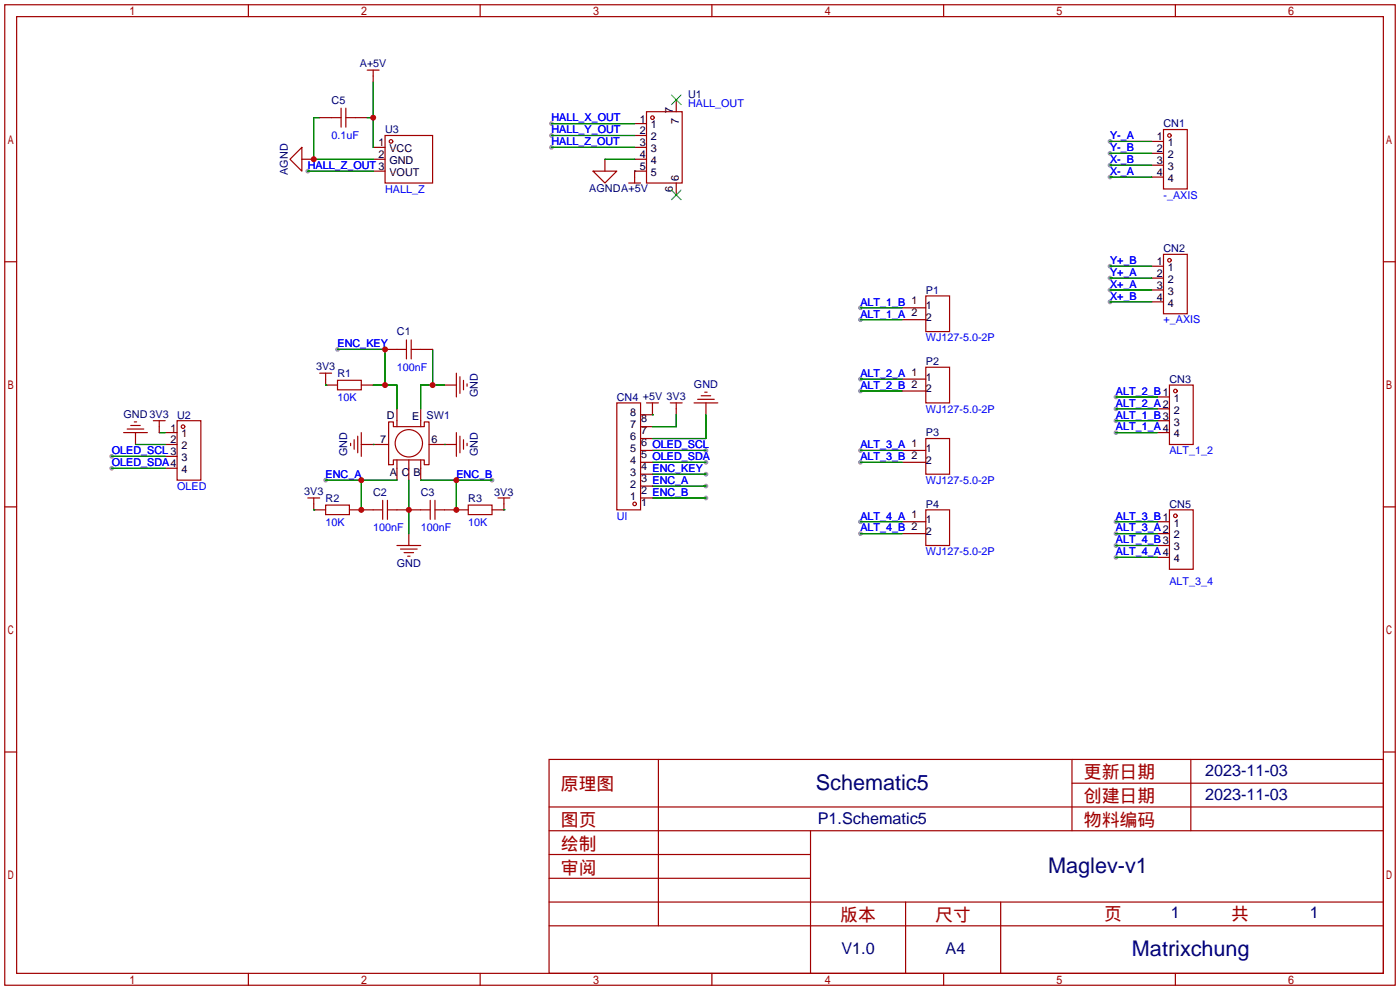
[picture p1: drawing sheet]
<svg xmlns="http://www.w3.org/2000/svg" width="299mm" height="212mm" viewBox="0 0 299 212" stroke-linecap="round" stroke-linejoin="round" font-family="sans-serif">
<g fill="#999">
<circle cx="237.2" cy="30.2" r=".51"/>
<circle cx="237.2" cy="32.8" r=".51"/>
<circle cx="237.2" cy="35.3" r=".51"/>
<circle cx="237.2" cy="37.8" r=".51"/>
<circle cx="237.2" cy="56.9" r=".51"/>
<circle cx="237.2" cy="59.4" r=".51"/>
<circle cx="237.2" cy="62" r=".51"/>
<circle cx="237.2" cy="64.5" r=".51"/>
<circle cx="238.5" cy="84.8" r=".51"/>
<circle cx="238.5" cy="87.4" r=".51"/>
<circle cx="238.5" cy="89.9" r=".51"/>
<circle cx="238.5" cy="92.5" r=".51"/>
<circle cx="238.5" cy="111.5" r=".51"/>
<circle cx="238.5" cy="114" r=".51"/>
<circle cx="238.5" cy="116.6" r=".51"/>
<circle cx="238.5" cy="119.1" r=".51"/>
<circle cx="183.9" cy="65.8" r=".51"/>
<circle cx="183.9" cy="68.3" r=".51"/>
<circle cx="183.9" cy="81" r=".51"/>
<circle cx="183.9" cy="83.6" r=".51"/>
<circle cx="183.9" cy="96.3" r=".51"/>
<circle cx="183.9" cy="98.8" r=".51"/>
<circle cx="183.9" cy="111.5" r=".51"/>
<circle cx="183.9" cy="114" r=".51"/>
<circle cx="117.9" cy="31.5" r=".51"/>
<circle cx="117.9" cy="29" r=".51"/>
<circle cx="117.9" cy="26.4" r=".51"/>
<circle cx="23.9" cy="97.5" r=".51"/>
<circle cx="23.9" cy="100.1" r=".51"/>
<circle cx="69.6" cy="102.6" r=".51"/>
<circle cx="105.2" cy="102.6" r=".51"/>
<circle cx="72.1" cy="74.7" r=".51"/>
<circle cx="150.9" cy="96.3" r=".51"/>
<circle cx="150.9" cy="98.8" r=".51"/>
<circle cx="150.9" cy="101.3" r=".51"/>
<circle cx="150.9" cy="103.9" r=".51"/>
<circle cx="150.9" cy="106.4" r=".51"/>
<circle cx="65.8" cy="36.6" r=".51"/>
</g>
<g fill="none" stroke="#a10000" stroke-width=".25">
<path d="M1 1h297.2v209.6h-297.2zM3.6 3.6h292.1v204.4h-292.1zM53.1 1v2.6M78.5 15h2.5M79.8 15v1.3M102.6 1v2.6M152.1 1v2.6M201.7 1v2.6M251.2 1v2.6M64.5 31.5v5.1l-2.5-2.6zM70.9 25.1h2M72.9 23.1v4.1"/>
<path d="M73.9 25.1h2M73.9 23.1v4.1M82.3 29h10.2v10.1h-10.2zM126.7 36.6h5.1l-2.5 2.5zM134.4 39.1h2.5M135.6 37.8v1.3M138.2 23.9h7.6v15.2h-7.6zM248.7 27.7h5v12.7h-5zM1 55.9h2.6M248.7 54.4h5v12.7h-5zM295.7 55.9h2.5M68.3 79.8h2.6"/>
<path d="M69.6 79.8v1.2M84.8 74.7h2.1M86.9 72.6v4.1M87.9 74.7h2M87.9 72.6v4.1M97.5 79.8v5M197.9 63.2h5v7.7h-5zM197.9 78.5h5v7.6h-5zM26.4 92.5h5.1M27.2 91.7h3.5M27.9 90.9h2.1M28.7 90.2h.5"/>
<path d="M32.8 89.9h2.5M34 89.9v1.3M37.8 89.9h5.1v12.7h-5.1zM72.1 81.3h5.1v2h-5.1zM74.9 94.7v.5M75.7 94v2M76.5 93.2v3.6M77.2 92.5v5M83.1 90.2h1v1h6.6v-1h1v9.1h-1v-1h-6.6v1h-1zM84.8 89.9v1.3M84.8 98.3v1.8M87.4 98.3v1.8"/>
<path d="M89.9 89.9v1.3M89.9 98.3v1.8M97.5 92.5v5M98.3 80.5v3.6M98.3 93.2v3.6M99.1 81.3v2M99.1 94v2M99.8 82v.5M99.8 94.7v.5M131.8 86.1h5.1v22.9h-5.1zM138.2 86.1h2.5M139.4 86.1v1.3"/>
<path d="M143.3 86.1h2.5M144.5 86.1v1.3M148.3 86.1h5.1M149.1 85.3h3.6M149.9 84.6h2M150.6 83.8h.5M197.9 93.7h5v7.6h-5zM249.9 82.3h5.1v12.7h-5.1zM1 108.3h2.6M65.8 106.4h2.5M67.1 106.4v1.3M69.6 107.9h5.1v2.1h-5.1z"/>
<path d="M79.8 109h2M81.8 106.9v4.1M82.8 109h2M82.8 106.9v4.1M84.8 116.6h5.1M85.6 117.3h3.6M86.4 118.1h2M87.1 118.9h.5M89.9 109h2M91.9 106.9v4.1M93 109h2M93 106.9v4.1"/>
<path d="M100.1 107.9h5.1v2.1h-5.1zM106.4 106.4h2.6M107.7 106.4v1.3M197.9 109h5v7.6h-5zM249.9 109h5.1v12.7h-5.1zM295.7 108.3h2.5M1 160.7h2.6M117.3 162.3h178.4v45.7h-178.4zM117.3 177.5h178.4M117.3 172.5h178.4M140.7 162.3v35.6M173.2 177.5v30.5"/>
<path d="M229.1 162.3v15.2M229.1 167.4h66.6M254.5 162.3v15.2M295.7 160.7h2.5M117.3 182.6h55.9M117.3 197.9h178.4M117.3 192.8h178.4M117.3 187.7h55.9M193.5 192.8v15.2M213.9 192.8v15.2M53.1 208v2.6M102.6 208v2.6"/>
<path d="M152.1 208v2.6M201.7 208v2.6M251.2 208v2.6"/>
<circle cx="83.6" cy="30.2" r=".38"/>
<circle cx="139.4" cy="25.1" r=".38"/>
<circle cx="249.9" cy="29" r=".38"/>
<circle cx="249.9" cy="55.6" r=".38"/>
<circle cx="39.1" cy="91.2" r=".38"/>
<circle cx="87.4" cy="94.7" r="2.92"/>
<circle cx="251.2" cy="83.6" r=".38"/>
<circle cx="135.6" cy="107.7" r=".38"/>
<circle cx="251.2" cy="110.2" r=".38"/>
</g>
<g fill="none" stroke="#870000" stroke-width=".25">
<path d="M79.8 16.3v1.2M64.5 34h2.6M68.3 25.1h2.6M75.9 25.1h2.6M79.8 31.5h2.5M79.8 34h2.5M79.8 36.6h2.5M129.3 34v2.6M135.6 26.4h2.6M135.6 29h2.6M135.6 31.5h2.6M135.6 34h2.6"/>
<path d="M138.2 36.6h-2.6v1.2M144.5 21.3v2.6M144.5 39.1v2.6M246.1 30.2h2.6M246.1 32.8h2.6M246.1 35.3h2.6M246.1 37.8h2.6M246.1 56.9h2.6M246.1 59.4h2.6M82.3 74.7h2.5M89.9 74.7h2.6M192.8 65.8h5.1"/>
<path d="M192.8 68.3h5.1M246.1 62h2.6M246.1 64.5h2.6M29 92.5v2.5M34 91.2v1.3M35.3 92.5h2.5M35.3 95h2.5M35.3 97.5h2.5M69.6 81v1.3h2.5M77.2 95h5.9M77.2 82.3h2.6M84.8 87.4v2.5"/>
<path d="M89.9 87.4v2.5M91.7 95h5.8M95 82.3h2.5M136.9 96.3h2.5M136.9 98.8h2.5M136.9 93.7h2.5M136.9 91.2h2.5M139.4 87.4v1.2h-2.5M144.5 87.4v1.2M150.9 86.1v2.5M192.8 81h5.1M192.8 83.6h5.1"/>
<path d="M192.8 96.3h5.1M192.8 98.8h5.1M247.4 84.8h2.5M247.4 87.4h2.5M247.4 89.9h2.5M247.4 92.5h2.5M35.3 100.1h2.5M67.1 107.7v1.3h2.5M74.7 109h5.1M84.8 100.1v2.5M84.8 109h5.1M87.4 100.1v2.5"/>
<path d="M87.4 114v2.6M89.9 100.1v2.5M95 109h5.1M107.7 107.7v1.3h-2.5M136.9 106.4h2.5M136.9 103.9h2.5M136.9 101.3h2.5M192.8 111.5h5.1M192.8 114h5.1M247.4 111.5h2.5M247.4 114h2.5M247.4 116.6h2.5"/>
<path d="M247.4 119.1h2.5"/>
</g>
<g fill="none" stroke="#008700" stroke-width=".25">
<path d="M79.8 17.5v14M65.8 36.6h14M68.3 25.1h-1.2v8.9h12.7M78.5 25.1h1.3M117.9 31.5h17.7M117.9 29h17.7M117.9 26.4h17.7M129.3 34h6.3M135.6 36.6h.1M237.2 30.2h8.9M237.2 32.8h8.9M237.2 35.3h8.9"/>
<path d="M237.2 37.8h8.9M237.2 56.9h8.9M237.2 59.4h8.9M72.1 74.7h10.2v7.6M92.5 74.7v7.6M183.9 65.8h8.9M183.9 68.3h8.9M237.2 62h8.9M237.2 64.5h8.9M23.9 97.5h11.4M29 95h6.3M34 92.5h1.3"/>
<path d="M69.6 82.3h.1M79.8 95h.1M79.8 82.3h5v5.1M95 95h.1M95 82.3h-5.1v5.1M139.4 88.6h.1M139.4 96.3h11.5M139.4 98.8h11.5M144.5 88.6v2.6h-5.1M150.9 88.6v5.1h-11.5M183.9 81h8.9M183.9 83.6h8.9"/>
<path d="M183.9 96.3h8.9M183.9 98.8h8.9M238.5 84.8h8.9M238.5 87.4h8.9M238.5 89.9h8.9M238.5 92.5h8.9M23.9 100.1h11.4M67.1 109h.1M69.6 102.6h15.2M77.2 102.6v6.4M87.4 102.6v11.4M89.9 102.6h15.3"/>
<path d="M97.5 102.6v6.4M107.7 109h.1M139.4 101.3h11.5M139.4 103.9h11.5M139.4 106.4h11.5M183.9 111.5h8.9M183.9 114h8.9M238.5 111.5h8.9M238.5 114h8.9M238.5 116.6h8.9M238.5 119.1h8.9"/>
</g>
<path d="M143.5 20.3l2 2.1M145.5 20.3l-2 2.1M143.5 40.6l2 2.1M145.5 40.6l-2 2.1" fill="none" stroke="#3c3" stroke-width=".25"/>
<g fill="#c00">
<circle cx="92.5" cy="82.3" r=".63"/>
<circle cx="87.4" cy="109" r=".63"/>
<circle cx="77.2" cy="102.6" r=".63"/>
<circle cx="77.2" cy="109" r=".63"/>
<circle cx="97.5" cy="102.6" r=".63"/>
<circle cx="97.5" cy="109" r=".63"/>
<circle cx="82.3" cy="74.7" r=".63"/>
<circle cx="82.3" cy="82.3" r=".63"/>
<circle cx="67.1" cy="34" r=".63"/>
<circle cx="79.8" cy="25.1" r=".63"/>
</g>
<g font-size="4.6" fill="#000080">
<text x="174.4" y="168.8">Schematic5</text>
<text x="224" y="186.6">Maglev-v1</text>
<text x="241.9" y="204.3">Matrixchung</text>
</g>
<g font-size="3.8" fill="#a00000">
<text x="231.6" y="166.4">更新日期</text>
<text x="119.9" y="168.9">原理图</text>
<text x="231.6" y="171.5">创建日期</text>
<text x="119.9" y="176.5">图页</text>
<text x="231.6" y="176.5">物料编码</text>
<text x="119.9" y="181.6">绘制</text>
<text x="119.9" y="186.7">审阅</text>
<text x="179.6" y="196.9">版本</text>
<text x="199.9" y="196.9">尺寸</text>
<text x="236" y="196.6">页</text>
<text x="263.1" y="196.6">共</text>
</g>
<g font-size="3.5" fill="#000080">
<text x="257.6" y="165.9">2023-11-03</text>
<text x="257.6" y="171">2023-11-03</text>
<text x="174.8" y="176">P1.Schematic5</text>
<text x="250.2" y="196.1">1</text>
<text x="280" y="196.1">1</text>
<text x="179.8" y="204">V1.0</text>
<text x="202.1" y="204">A4</text>
</g>
<g font-size="2.3" fill="#000080">
<text x="76.9" y="14.4">A+5V</text>
<text x="70.9" y="22.1">C5</text>
<text x="147.1" y="20.9">U1</text>
<text x="82.3" y="28.5">U3</text>
<text x="248.7" y="27.2">CN1</text>
<text x="61.5" y="37.4" transform="rotate(-90 61.5 37.4)">AGND</text>
<text x="126" y="41.1">AGNDA+5V</text>
<text x="248.7" y="53.9">CN2</text>
<text x="197.9" y="62.8">P1</text>
<text x="84.8" y="71.7">C1</text>
<text x="67.5" y="79.2">3V3</text>
<text x="72.1" y="80.6">R1</text>
<text x="148.3" y="83">GND</text>
<text x="197.9" y="78">P2</text>
<text x="249.9" y="81.8">CN3</text>
<text x="26.4" y="89.3">GND 3V3</text>
<text x="37.8" y="89.5">U2</text>
<text x="91.2" y="89.5">SW1</text>
<text x="102.2" y="84.9" transform="rotate(-90 102.2 84.9)">GND</text>
<text x="131.8" y="85.6">CN4 +5V 3V3</text>
<text x="197.9" y="93.3">P3</text>
<text x="74.2" y="97.6" transform="rotate(-90 74.2 97.6)">GND</text>
<text x="102.2" y="97.6" transform="rotate(-90 102.2 97.6)">GND</text>
<text x="65" y="105.8">3V3</text>
<text x="69.6" y="107.2">R2</text>
<text x="79.8" y="106">C2</text>
<text x="89.9" y="106">C3</text>
<text x="100.1" y="107.2">R3</text>
<text x="105.6" y="106">3V3</text>
<text x="197.9" y="108.5">P4</text>
<text x="249.9" y="108.5">CN5</text>
<text x="84.8" y="121.1">GND</text>
</g>
<g font-size="2.3" fill="#00f">
<text x="147.1" y="22.9">HALL_OUT</text>
<text x="70.9" y="29.8">0.1uF</text>
<text x="117.9" y="28.5">HALL_Y_OUT</text>
<text x="117.9" y="26">HALL_X_OUT</text>
<text x="237.2" y="29.8">Y-_A</text>
<text x="117.9" y="31">HALL_Z_OUT</text>
<text x="237.2" y="32.3">Y-_B</text>
<text x="237.2" y="34.8">X-_B</text>
<text x="65.8" y="36.1">HALL_Z_OUT 3</text>
<text x="82.3" y="41.2">HALL_Z</text>
<text x="237.2" y="37.4">X-_A</text>
<text x="248.7" y="42.5">-_AXIS</text>
<text x="237.2" y="56.4">Y+_B</text>
<text x="237.2" y="59">Y+_A</text>
<text x="183.9" y="65.3">ALT_1_B 1</text>
<text x="237.2" y="61.5">X+_A</text>
<text x="237.2" y="64.1">X+_B</text>
<text x="183.9" y="67.9">ALT_1_A 2</text>
<text x="248.7" y="69.1">+_AXIS</text>
<text x="72.1" y="74.2">ENC_KEY</text>
<text x="197.9" y="72.9">WJ127-5.0-2P</text>
<text x="84.8" y="79.3">100nF</text>
<text x="183.9" y="80.6">ALT_2_A 1</text>
<text x="183.9" y="83.1">ALT_2_B 2</text>
<text x="72.1" y="85.6">10K</text>
<text x="197.9" y="88.2">WJ127-5.0-2P</text>
<text x="238.5" y="84.4">ALT_2_B1</text>
<text x="238.5" y="86.9">ALT_2_A2</text>
<text x="238.5" y="89.5">ALT_1_B3</text>
<text x="183.9" y="95.8">ALT_3_A 1</text>
<text x="238.5" y="92">ALT_1_A4</text>
<text x="23.9" y="97.1">OLED_SCL 3</text>
<text x="23.9" y="99.6">OLED_SDA4</text>
<text x="183.9" y="98.3">ALT_3_B 2</text>
<text x="249.9" y="97.1">ALT_1_2</text>
<text x="37.8" y="104.7">OLED</text>
<text x="69.6" y="102.2">ENC_A</text>
<text x="97.5" y="102.2">ENC_B</text>
<text x="197.9" y="103.4">WJ127-5.0-2P</text>
<text x="69.6" y="112.3">10K</text>
<text x="79.8" y="113.6">100nF</text>
<text x="89.9" y="113.6">100nF</text>
<text x="100.1" y="112.3">10K</text>
<text x="131.8" y="111">UI</text>
<text x="183.9" y="111">ALT_4_A 1</text>
<text x="183.9" y="113.6">ALT_4_B 2</text>
<text x="238.5" y="111">ALT_3_B1</text>
<text x="238.5" y="113.6">ALT_3_A2</text>
<text x="197.9" y="118.7">WJ127-5.0-2P</text>
<text x="238.5" y="116.1">ALT_4_B3</text>
<text x="238.5" y="118.7">ALT_4_A4</text>
<text x="249.9" y="125">ALT_3_4</text>
</g>
<g font-size="2.3">
<text x="136.8" y="26.2">1</text>
<text x="136.8" y="28.7">2</text>
<text x="139.1" y="27.5">1</text>
<text x="139.1" y="30">2</text>
<text x="143.8" y="24.2" transform="rotate(-90 143.8 24.2)">7</text>
<text x="145.1" y="26.6" transform="rotate(-90 145.1 26.6)">7</text>
<text x="247.3" y="30">1</text>
<text x="80.9" y="31.3">1</text>
<text x="80.9" y="33.8">2</text>
<text x="83.2" y="32.5">VCC</text>
<text x="83.2" y="35.1">GND</text>
<text x="136.8" y="31.3">3</text>
<text x="136.8" y="33.8">4</text>
<text x="139.1" y="32.5">3</text>
<text x="139.1" y="35.1">4</text>
<text x="247.3" y="32.5">2</text>
<text x="247.3" y="35.1">3</text>
<text x="249.6" y="31.3">1</text>
<text x="249.6" y="33.8">2</text>
<text x="83.2" y="37.6">VOUT</text>
<text x="136.8" y="36.3">5</text>
<text x="139.1" y="37.6">5</text>
<text x="143.8" y="41" transform="rotate(-90 143.8 41)">6</text>
<text x="145.1" y="38.7" transform="rotate(-90 145.1 38.7)">6</text>
<text x="247.3" y="37.6">4</text>
<text x="249.6" y="36.3">3</text>
<text x="249.6" y="38.9">4</text>
<text x="247.3" y="56.7">1</text>
<text x="247.3" y="59.2">2</text>
<text x="249.6" y="57.9">1</text>
<text x="247.3" y="61.7">3</text>
<text x="247.3" y="64.3">4</text>
<text x="249.6" y="60.5">2</text>
<text x="249.6" y="63">3</text>
<text x="249.6" y="65.6">4</text>
<text x="197.9" y="66.1">1</text>
<text x="197.9" y="68.6">2</text>
<text x="197.9" y="81.3">1</text>
<text x="197.9" y="83.9">2</text>
<text x="82.7" y="89.5">D</text>
<text x="88.1" y="89.7">E</text>
<text x="134.7" y="89">8</text>
<text x="250.9" y="85.9">1</text>
<text x="250.9" y="88.4">2</text>
<text x="36.4" y="92.2">1</text>
<text x="36.4" y="94.8">2</text>
<text x="38.8" y="93.5">1</text>
<text x="81.3" y="94.8">7</text>
<text x="92.2" y="94.8">6</text>
<text x="134.7" y="94.1">6</text>
<text x="134.7" y="91.5">7</text>
<text x="137" y="95.3">6 OLED_SCL</text>
<text x="137" y="92.8">7</text>
<text x="137" y="90.3">8</text>
<text x="250.9" y="91">3</text>
<text x="250.9" y="93.5">4</text>
<text x="38.8" y="96">2</text>
<text x="38.8" y="98.6">3</text>
<text x="38.8" y="101.1">4</text>
<text x="83.3" y="101.7">A</text>
<text x="85.9" y="101.7">C</text>
<text x="88.4" y="101.7">B</text>
<text x="134.7" y="101.7">3</text>
<text x="134.7" y="99.2">4</text>
<text x="134.7" y="96.6">5</text>
<text x="137" y="100.4">4 ENC_KEY</text>
<text x="137" y="97.9">5 OLED_SDA</text>
<text x="197.9" y="96.6">1</text>
<text x="197.9" y="99.1">2</text>
<text x="134.7" y="106.8">1</text>
<text x="134.7" y="104.2">2</text>
<text x="137" y="105.5">2 ENC_B</text>
<text x="137" y="103">3 ENC_A</text>
<text x="137" y="108">1</text>
<text x="197.9" y="111.8">1</text>
<text x="250.9" y="112.5">1</text>
<text x="197.9" y="114.3">2</text>
<text x="250.9" y="115.1">2</text>
<text x="250.9" y="117.6">3</text>
<text x="250.9" y="120.2">4</text>
</g>
</svg>
